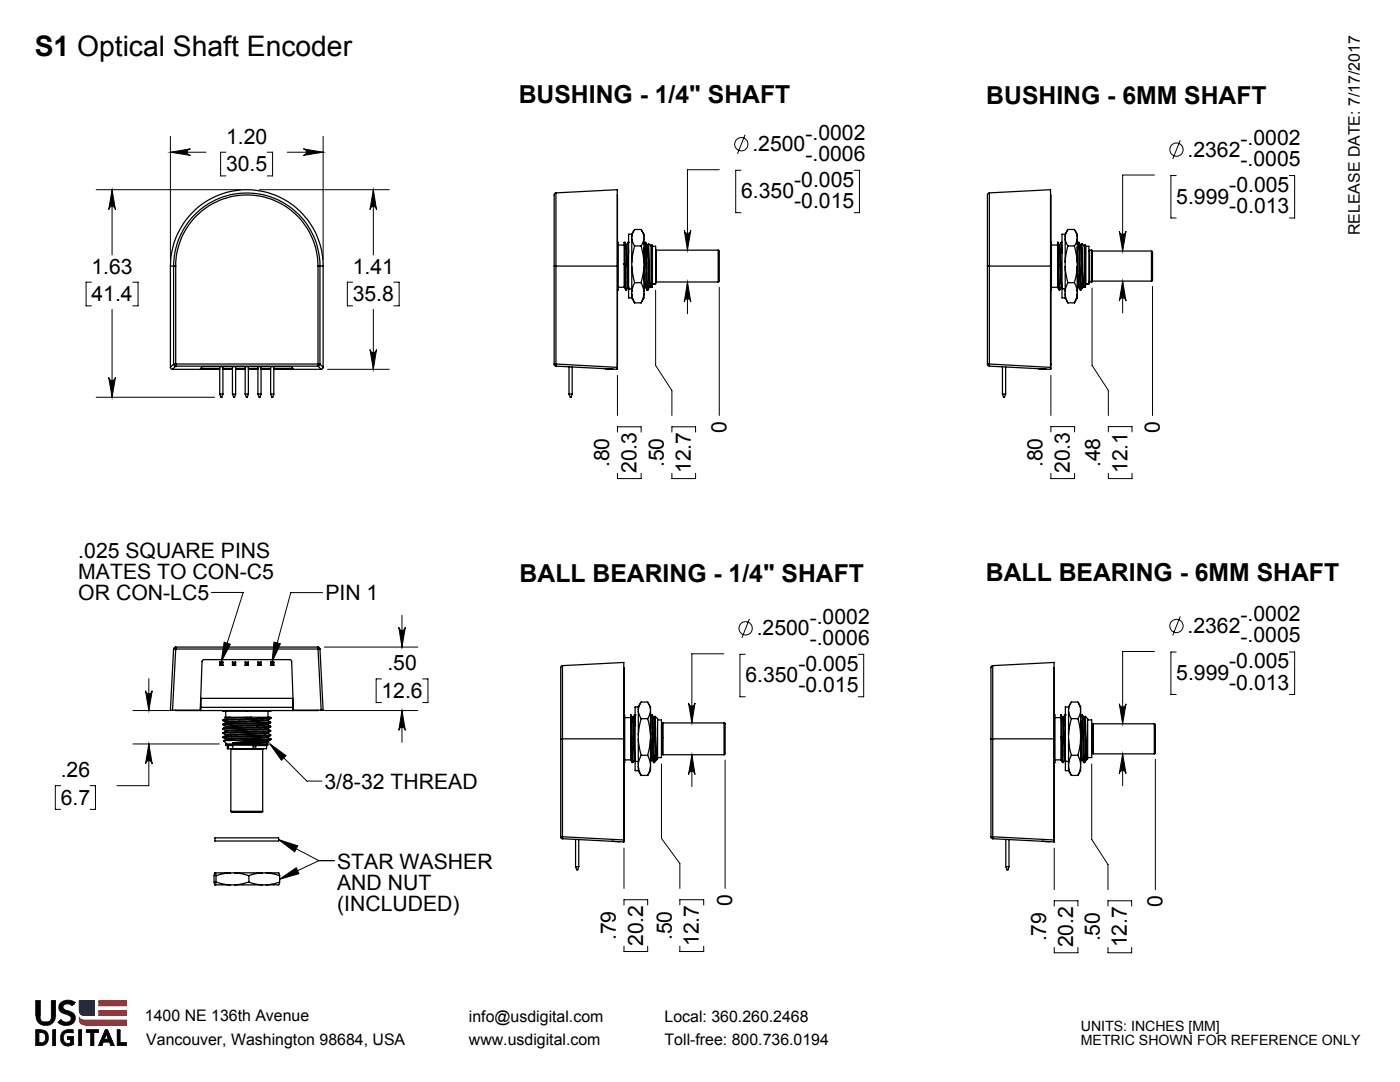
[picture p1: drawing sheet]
<svg xmlns="http://www.w3.org/2000/svg" width="279mm" height="216mm" viewBox="0 0 279 216" stroke-linecap="round" stroke-linejoin="round" font-family="sans-serif">
<g fill="none" stroke="#191924" stroke-width=".2">
<path d="M7.2 202.7a1.92 1.92 0 0 0 1.9 1.9 1.92 1.92 0 0 0 1.9-1.9v-3h-.7v3M7.2 202.7h.1M7.2 205.5a2.11 2.11 0 0 1 2.2 .6 1.6 1.6 0 0 1-1.2 2.5h-1zM7.7 206h.6a1.06 1.06 0 0 1 .9 .9 1.06 1.06 0 0 1-.7 1.2h-.8zM8.2 208.6h.1M8.3 206h.1M9.1 203.9h.1M10.3 202.7h.1M10.3 202.7a1.07 1.07 0 0 1-.4 1.1 1.07 1.07 0 0 1-1.2 .1l-.3-.1-.4-.5v-3.6h-.8v3M10.6 205.5h.5v3.1h-.5zM11.6 204l.1 .1M13.4 205.5a1.64 1.64 0 0 0-1.4 1.4 1.64 1.64 0 0 0 .9 1.7l.6 .1"/>
<path d="M13.4 205.5h.1M13.4 205.5h1.1v.6l-.4-.1a1.13 1.13 0 0 0-1.6 1 1.13 1.13 0 0 0 1.4 1.2l.2-.1M13.5 208.7h.1M13.6 201.7a1.47 1.47 0 0 1 1.4 1.7 1.47 1.47 0 0 1-1.8 1.2l-1-.2-.6-.4M13.6 201.7h.1M14.1 208.1h.1M14.1 208.1v-.7h-.6v-.5h1.1v1.5M14.3 200.6a.95 .95 0 0 0-1-.3 .95 .95 0 0 0-.7 .8l.3 .3 .7 .3M14.3 200.6h.1M14.6 208.4l-1.1 .3M14.6 208.4h.1M14.7 200.3h.1"/>
<path d="M15 200a2.17 2.17 0 0 0-3.2 .6 1.23 1.23 0 0 0 .9 1.6l.5 .2a.88 .88 0 0 1 .9 1.1 1.23 1.23 0 0 1-1.9 0l-.6 .5M15 200h.1M15 200l-.7 .6M15.8 205.5h.5v3.1h-.5zM17.3 205.5h2.3v.5h-.9v2.6h-.5v-2.6h-.9zM21 205.5h.4l1.4 3.1h-.6l-.3-.7h-1.3l-.3 .7h-.6zM21.2 206.3l.5 1.1h-.9zM23.4 205.5h.5v2.6h1.3v.5h-1.8z"/>
</g>
<path d="M19.8 199.7h5.4v1h-5.4zM15.8 203l.3 .3 .8 .3h8.3v.9h-8.1a1.17 1.17 0 0 1-1.3-1.5zM19.8 201.7h5.4v.9h-5.4z" fill="none" stroke="#c12026" stroke-width=".2"/>
<path d="M15.8 199.7h3v2.9h-2a.97 .97 0 0 1-1-1.1zM15.8 201.5h.1" fill="none" stroke="#222b66" stroke-width=".2"/>
<g fill="none" stroke="#808080" stroke-width=".2">
<path d="M13.6 199.6h.1M8 202.7h.1M8.1 208.1h.1M8.3 205.5h.1M9 206.4h.1M9.1 204.6h.1M9.1 203.9h.1M9.7 207v.1M11 202.7h.1M11.7 201h.1M12.1 207.1h.1M12.2 203.5h.1"/>
<path d="M12.6 200.9h.1M12.8 206.3h.1M13.2 202.4h.1M13.2 204.6h.1M13.2 204h.1M13.4 206h.1M13.4 200.3h.1M13.5 208.7h.1M13.6 201.7h.1M14.2 203.2h.1M14.3 200.6h.1M14.6 208.4h.1"/>
<path d="M15 203.1h.1"/>
</g>
<path d="M10.6 205.5v3.1h.5v-3.1zM12.2 200a1.36 1.36 0 0 0-.3 1.5 1.36 1.36 0 0 0 1.3 .9l.2 .1a.78 .78 0 0 1 .8 .9 .78 .78 0 0 1-1.1 .5l-.5-.1-.4-.3-.6 .5 .2 .2a2.04 2.04 0 0 0 3.2-.9 1.55 1.55 0 0 0-1.6-1.6l-.7-.4-.1-.6 .6-.4h.6l.6 .3 .6-.6-.6-.3a2.53 2.53 0 0 0-2.2 .3zM23.4 205.5v3.1h1.8v-.5h-1.3v-2.6zM21.2 206.3l.5 1.1h-.9zM21 205.5l-1.3 3.1h.6l.3-.7h1.3l.3 .7h.6l-1.4-3.1zM17.3 205.5v.5h.9v2.6h.5v-2.6h.9v-.5zM15.8 205.5v3.1h.5v-3.1zM7.7 206l1.1 .2 .3 .4v.6a.86 .86 0 0 1-1 .9h-.4zM7.2 205.5v3.1l1.8-.1 .5-.5 .1-.6v-.8l-.2-.6-.7-.4zM7.2 199.7v3a1.92 1.92 0 0 0 1.9 1.9 1.92 1.92 0 0 0 1.9-1.9v-3h-.7l-.1 3.7a1.39 1.39 0 0 1-1.9 .4l-.2-.3-.1-.6v-3.2zM12.6 205.8l-.5 .9v.9l.4 .7 .8 .4h.7l.6-.3v-1.5h-1.1v.5h.6v.7l-.2 .1-.9-.1-.4-.8 .1-.6 .2-.5 .5-.2 1.1 .1v-.6h-1.2z" fill-rule="evenodd" fill="#000"/>
<path d="M19.8 199.7v1h5.4v-1zM19.8 201.7v.9h5.4v-.9zM15.8 203l.1 .9 .3 .4 .5 .2h8.5v-.9h-8.4l-.7-.2z" fill-rule="evenodd" fill="#c12026"/>
<path d="M15.8 199.7h3v2.9h-2a.88 .88 0 0 1-1-1.1z" fill-rule="evenodd" fill="#222b66"/>
<g fill="none" stroke="#000" stroke-width=".2">
<path d="M19.2 37.9h28.8M22.4 37.9l.6 3.9a.67 .67 0 0 0-.6-.6 .67 .67 0 0 0-.7 .6zM22.4 37.9v13M34 30.4l4-.7a.65 .65 0 0 0-.6 .7 .65 .65 0 0 0 .6 .6zM34 30.4h7.1M34 27.2v24.6M45.1 30.4h-1.1v4.7h1.1M51.8 37.9h25.9M53.3 30.4h1.1v4.7h-1.1M57.3 30.4h7.2M60.5 29.7l4 .7-4 .6a.65 .65 0 0 0 .6-.6 .65 .65 0 0 0-.6-.7zM64.5 27.2v24.6"/>
<path d="M74.5 37.9l.6 3.9a.65 .65 0 0 0-.6-.6 .65 .65 0 0 0-.7 .6zM74.5 37.9v13M143.5 33.9h-6.3v16M147.9 34h-1.1v8.4h1.1M148.7 26.9l-1.5 3.8M170.5 34h1v8.4h-1M230.4 34.9h-6.4v15.2M234.7 35h-1v8.5h1M235.5 28l-1.5 3.7M257.3 35h1.1v8.5h-1.1M18.2 56.3h-1v4.7h1M26.5 56.3h1.1v4.7h-1.1"/>
<path d="M70.4 56.3h-1.1v4.7h1.1M78.6 56.3h1.1v4.7h-1.1M130.8 57.9v15l3.3 5v5M136.6 46a.65 .65 0 0 0 .6 .6 .65 .65 0 0 0 .7-.6l-.7 3.9zM137.2 56.3l.7 4a.65 .65 0 0 0-.7-.7 .65 .65 0 0 0-.6 .7zM137.2 56.3v6.3M143.5 57.3v25.6M217.9 57.5v15.4l3.3 5v5M223.4 46.1a.67 .67 0 0 0 .6 .7 .67 .67 0 0 0 .7-.7l-.7 4zM224 56.1l.7 4a.67 .67 0 0 0-.7-.7 .67 .67 0 0 0-.6 .7zM224 56.1v6.3M230 57.2v25.7"/>
<path d="M19.2 79.3h23.6M21.7 75.3a.67 .67 0 0 0 .7 .6 .67 .67 0 0 0 .6-.6l-.6 4zM22.4 61.7v17.6M65.4 73.7h12.3M73.8 69.7a.65 .65 0 0 0 .7 .6 .65 .65 0 0 0 .6-.6l-.6 4zM74.5 61.7v12M123.2 74.9v8M209.7 74.9v8M123.2 94.4v1.1h4.8v-1.1M123.2 86.2v-1h4.8v1M134.1 86.2v-1h4.7v1M134.1 94.4v1.1h4.7v-1.1"/>
<path d="M209.7 94.4v1.1h4.8v-1.1M209.7 86.2v-1.1h4.8v1.1M221.2 94.4v1.1h4.7v-1.1M221.2 86.2v-1.1h4.7v1.1M42.2 118.2h6.3l-4.4 13.9M64.4 118.3h-6.4l-3.7 13.8M29 137.8a.67 .67 0 0 0 .7 .6 .67 .67 0 0 0 .7-.6l-.7 4zM29.7 135.4v6.4M44.7 128.1l1.3 .5-1.9 3.5zM54.7 128.1l1.3 .3-1.7 3.7zM64.7 129.1h18.7M76.1 135.5h-1v4.7h1"/>
<path d="M79.6 125.2a.65 .65 0 0 0 .6 .6 .65 .65 0 0 0 .7-.6l-.7 3.9zM80.2 122.8v6.3M84.3 135.5h1.1v4.7h-1.1M144.4 130.5h-6.3v13.8M148.7 130.6h-1v8.4h1M149.6 123.5l-1.5 3.8M171.3 130.6h1.1v8.4h-1.1M230.4 130h-6.4v14.4M234.7 130.1h-1v8.5h1M235.5 123l-1.5 3.8M257.3 130.1h1.1v8.5h-1.1M12.1 156.8h-1.1v4.7h1.1"/>
<path d="M18 156.8h1.1v4.7h-1.1M26.5 141.8h7.3M26.5 148.4h17.3M29.7 148.4l.7 4a.67 .67 0 0 0-.7-.6 .67 .67 0 0 0-.7 .6zM29.7 148.4v8.4h-6.3M53.8 148.4l3.3 2.4-.9 .9zM53.8 148.4l7.4 7.5h3M64.7 141.8h18.7M80.2 141.8l.7 3.9a.65 .65 0 0 0-.7-.6 .65 .65 0 0 0-.6 .6zM80.2 141.8v6.3M132 152.4v14.9l3.7 5v5M137.4 140.3a.65 .65 0 0 0 .7 .6 .65 .65 0 0 0 .6-.6l-.6 4z"/>
<path d="M138.1 150.6l.6 4a.65 .65 0 0 0-.6-.7 .65 .65 0 0 0-.7 .7zM138.1 150.6v6.4M144.7 151.7v25.6M217.9 152.4v15.1l3.2 5v5M223.4 140.4a.67 .67 0 0 0 .6 .7 .67 .67 0 0 0 .7-.7l-.7 4zM224 150.4l.7 4a.67 .67 0 0 0-.7-.7 .67 .67 0 0 0-.6 .7zM224 150.4v6.4M230.6 151.5v26M55.6 167.5l3.8 1.3-.6 1.2zM55.6 167.5l8 4.2M55.8 175.4l3.3-2.3 .6 1.2zM63.6 171.7h3.1"/>
<path d="M63.6 171.7l-7.8 3.7M124.5 169.2v8.1M210.4 169.2v8.3M124.5 188.8v1.1h4.8v-1.1M124.5 180.6v-1.1h4.8v1.1M135.7 180.6v-1.1h4.7v1.1M135.7 188.8v1.1h4.7v-1.1M210.4 189.1v1h4.7v-1M210.4 180.8v-1.1h4.7v1.1M221.1 180.8v-1.1h4.7v1.1M221.1 189.1v1h4.7v-1"/>
<circle cx="147.9" cy="28.8" r="1.32"/>
<circle cx="234.8" cy="29.9" r="1.32"/>
<circle cx="148.8" cy="125.4" r="1.34"/>
<circle cx="234.8" cy="124.9" r="1.32"/>
</g>
<g fill="#000">
<path d="M137.2 56.3l.7 4a.65 .65 0 0 0-.7-.7 .65 .65 0 0 0-.6 .7zM136.6 46a.65 .65 0 0 0 .6 .6 .65 .65 0 0 0 .7-.6l-.7 3.9zM223.4 46.1a.67 .67 0 0 0 .6 .7 .67 .67 0 0 0 .7-.7l-.7 4zM224 56.1l.7 4a.67 .67 0 0 0-.7-.7 .67 .67 0 0 0-.6 .7zM137.4 140.3a.65 .65 0 0 0 .7 .6 .65 .65 0 0 0 .6-.6l-.6 4zM138.1 150.6l.6 4a.65 .65 0 0 0-.6-.7 .65 .65 0 0 0-.7 .7zM223.4 140.4a.67 .67 0 0 0 .6 .7 .67 .67 0 0 0 .7-.7l-.7 4zM224 150.4l.7 4a.67 .67 0 0 0-.7-.7 .67 .67 0 0 0-.6 .7zM34 30.4l4-.7a.65 .65 0 0 0-.6 .7 .65 .65 0 0 0 .6 .6zM60.5 29.7l4 .7-4 .6a.65 .65 0 0 0 .6-.6 .65 .65 0 0 0-.6-.7zM74.5 37.9l.6 3.9a.65 .65 0 0 0-.6-.6 .65 .65 0 0 0-.7 .6zM73.8 69.7a.65 .65 0 0 0 .7 .6 .65 .65 0 0 0 .6-.6l-.6 4zM22.4 37.9l.6 3.9a.67 .67 0 0 0-.6-.6 .67 .67 0 0 0-.7 .6zM21.7 75.3a.67 .67 0 0 0 .7 .6 .67 .67 0 0 0 .6-.6l-.6 4zM80.2 141.8l.7 3.9a.65 .65 0 0 0-.7-.6 .65 .65 0 0 0-.6 .6zM79.6 125.2a.65 .65 0 0 0 .6 .6 .65 .65 0 0 0 .7-.6l-.7 3.9zM29 137.8a.67 .67 0 0 0 .7 .6 .67 .67 0 0 0 .7-.6l-.7 4zM29.7 148.4l.7 4a.67 .67 0 0 0-.7-.6 .67 .67 0 0 0-.7 .6z"/>
<path d="M44.7 128.1l1.3 .5-1.9 3.5zM53.8 148.4l3.3 2.4-.9 .9zM54.7 128.1l1.3 .3-1.7 3.7zM55.6 167.5l3.8 1.3-.6 1.2zM55.8 175.4l3.3-2.3 .6 1.2z"/>
</g>
<g fill="none" stroke="#000" stroke-width=".25">
<path d="M110.9 38.5l-.2 .1a4.8 4.8 0 0 0-.1 2.4v12.1M110.9 38.5l12.3-.6v35.4M110.9 38.5v14.6M123.2 38.9v14.2M197.4 38.5l-.3 .3v14.3M197.4 38.5l12.3-.6v35.4M197.4 38.5v14.6M209.7 38.9v14.2M34 53.1a15.2 15.2 0 0 1 15.2-15.3 15.2 15.2 0 0 1 15.3 15.3M34 53.1h.6M34 53.1v20.2M34.6 53.1a14.6 14.6 0 0 1 14.6-14.6 14.6 14.6 0 0 1 14.7 14.6"/>
<path d="M34.6 53.1h.5M34.6 53.1v19.5M35.1 53.1a14.2 14.2 0 0 1 14.2-14.2 14.2 14.2 0 0 1 14.2 14.2M35.1 53.1v19.5M63.5 53.1h.4M63.5 53.1v19.5M63.9 53.1h.6M63.9 53.1v19.5M64.5 53.1v20.2M110.6 53.1h.3M110.6 53.1v19.5M110.9 53.1v19.5"/>
<path d="M110.9 53.1h12.3M123.2 48.3h.2v9.6h-.2M123.2 53.1v20.5M123.4 48.9h1.2M123.4 57.3h1.2M124.6 52.7v4.6M124.6 48.4v4.3M124.6 52.7h.1M124.6 57.3v.1M124.6 57.4h.1M124.6 57.4l.3 .5M124.6 48.4l.3 .5"/>
<path d="M124.6 48.4l.4 9.5M124.6 48.4h.1M124.7 53.1h.1M124.7 52.7h.1M124.7 52.7l.2 5.2M124.9 48.9h.1M124.9 48.9l.4 8.5M124.9 57.9h.1M125 48.9l.4 8.4M125.3 48.4l-.3 .5M125.3 57.4l.3 .2M125.3 57.4l-.3 .5"/>
<path d="M125.3 48.4l.1 2.2M125.3 48.4h.1M125.4 48.4h.1M125.4 57.6h.7M126.1 53.2l.5 3.2M126.1 53.2v5M126.1 47.7l.5 1.4M126.1 47.7v4.6M126.1 58.7l.5 1.7M126.1 47.2l.5-1.4h1.4l.5 1.4M126.1 58.7v.8l.5 .9M126.1 46.7v.5"/>
<path d="M126.1 46.7h-.7v12.7h.7M126.1 47.2v.5M126.1 52.3v.9M126.1 58.2v.5M126.5 46l-.4 .7M126.6 49.1l-.5 3.2M126.6 56.4l-.5 1.8M126.6 56.4h1.4M126.6 49.1h1.4M128 49.1l.5 3.2M128 56.4l.5 1.8M128.1 46l.4 .7v.5"/>
<path d="M128.5 53.3l.2 4.1h.2l.3 .5M128.5 53.2l-.5 3.2M128.5 53.2v5M128.5 47.7l-.5 1.4M128.5 47.7v4.6M128.5 58.7l-.5 1.7M128.5 58.7v.8l-.5 .9M128.5 49.4l.4 7.9M128.5 47.2v.5M128.5 52.3v.9M128.5 58.2v.5M128.7 48.4l-.2 .3"/>
<path d="M128.7 57.4l-.2 .3M128.7 48.4l.5 9.5M128.7 48.4h.2v.8l.3 7.1M128.9 48.4l.3 .5M129.2 57.9h.1M129.2 48.9h.1M129.2 56.3v1.6M129.2 48.9l.4 8.4M129.2 56.3l.2 1.3M129.3 48.9l.3 8.1M129.4 48.6l.2 8.4M129.4 48.6l-.1 .3"/>
<path d="M129.4 57.6l-.2 .3M129.4 48.6l.5 .5M129.6 57v.4l-.2 .2M129.9 48.9h.3v8.4h-.3zM129.9 57.1l-.2 .3M130.2 55.9h.1M130.2 50.3h.1M130.2 56.6v-7.5h.6v7.5M130.2 56.6h.6M130.8 56.2l.2 .1M131 49.9l-.2 .2M131 49.9v6.4"/>
<path d="M131 56.3h12.3M131 49.9h12.3M143.3 49.9l.2 .2v6l-.2 .2M143.3 49.9v6.4M197.1 53.1h.3M197.1 53.1v19.5M197.4 53.1h12.3M197.4 53.1v19.5M209.7 48.3h.1v9.6h-.1M209.7 53.1v20.5M209.8 48.9h1.3M209.8 57.3h1.3"/>
<path d="M211.1 57.4l.2 .5M211.1 48.4h.1M211.1 48.4l.1 .2a7.4 7.4 0 0 1 .3 3l.3 5.8M211.1 57.4h.1M211.1 52.7v4.6M211.1 48.4l.4 9.5M211.1 48.4v4.3M211.1 52.7h.1M211.1 57.3v.1M211.1 52.7l.2 4.8v.3l.2 .1M211.2 53.1h.1M211.3 48.9h.2l.1 .5 .3 7.9"/>
<path d="M211.8 57.4h.1M211.8 48.4l-.3 .5M211.8 57.4l-.3 .5M211.8 48.4l.1 2.2M211.8 48.4h.1M211.9 57.4l.2 .2M211.9 57.6h.7M212.6 53.2l.5 3.2M212.6 53.2v5M212.6 47.7l.5 1.4M212.6 47.7v4.6M212.6 58.7l.1 .7 .4 1"/>
<path d="M212.6 47.2l.2-.8 .3-.6h1.3l.5 1 .1 .4M212.6 58.7v.8l.5 .9M212.6 46.7v.5M212.6 46.7h-.7v12.7h.7M212.6 47.2v.5M212.6 52.3v.9M212.6 58.2v.5M213 46l-.4 .7M213.1 49.1l-.4 1.9-.1 1.3M213.1 56.4l-.5 1.8M213.1 56.4h1.3M213.1 49.1h1.3"/>
<path d="M214.4 49.1l.6 3.2M214.4 56.4l.3 .6 .3 1.2M214.6 46l.4 .7v.5M215 53.2l-.3 2-.3 1.2M215 53.2v5M215 47.7l-.2 .6-.4 .8M215 47.7v4.6M215 58.7l-.6 1.7M215 58.7v.8l-.6 .9M215 49.4l.3 7.9M215 53.3l.2 4.1M215 47.2v.5"/>
<path d="M215 52.3v.9M215 58.2v.5M215.2 48.4l-.2 .3M215.2 57.4h.1l.3 .5M215.2 57.4l-.2 .3M215.2 48.4l.4 9.5M215.2 48.4h.1M215.3 48.4l.3 .5M215.3 48.4l.4 7.9M215.6 48.9h.2M215.6 57.9h.1M215.6 48.9l.4 8.4"/>
<path d="M215.7 56.3v1.6M215.7 56.3l.2 1.3-.2 .3M215.8 48.9l.3 8.1M215.9 48.6l.2 8.4M215.9 48.6l-.1 .3M215.9 48.6l.5 .5M216.1 57.4l-.2 .2M216.1 57v.4M216.4 48.9h.2v8.4h-.2zM216.4 57.1l-.3 .3M216.6 55.9h.1M216.6 50.3h.1"/>
<path d="M216.7 56.6v-7.5h.6v7.5M216.7 56.6h.6M217.3 56.2l.2 .1M217.5 49.9l-.2 .2M217.5 49.9v6.4M217.5 56.3h.4M217.5 49.9h.4M217.9 49.9v6.4M217.9 56.1h11.9M217.9 50.1h11.9M229.8 50.1l.2 .1v5.8l-.2 .1M229.8 50.1v6"/>
<path d="M34 73.3l.2 .3 .2 .1M34.4 73.7h5.6l.3-.5h17.9l.4 .5h5.5M34.6 72.6h.5M34.6 72.6l.1 .3 .4 .2M34.6 72.6l-.6 .7M35.1 72.6v.5M35.1 72.6h28.4M35.1 73.1h28.4M35.1 73.1l-.7 .6M40.1 73.7h3.8M40.1 73.6v.1M40.1 73.4v.2"/>
<path d="M40.1 73.6h3.8M43.9 78.6h.6M43.9 78.6l.2 .7h.2l.2-.7M43.9 73.2v5.4M44.5 73.7h1.9M44.5 73.2v5.4M44.5 73.6h1.9M46.4 78.6h.6M46.4 78.6l.2 .7h.2l.2-.7M46.4 73.2v5.4M47 73.7h1.9M47 73.2v5.4"/>
<path d="M47 73.6h1.9M48.9 78.6h.7M48.9 78.6l.3 .7h.2l.2-.7M48.9 73.2v5.4M49.6 73.7h1.9M49.6 73.2v5.4M49.6 73.6h1.9M51.5 78.6h.6M51.5 78.6l.2 .7h.2l.2-.7M51.5 73.2v5.4M52.1 73.7h1.9M52.1 73.2v5.4"/>
<path d="M52.1 73.6h1.9M54 78.6h.6M54 78.6l.3 .7h.1l.2-.7M54 73.2v5.4M54.6 73.7h3.9M54.6 73.2v5.4M54.6 73.6h3.8M58.4 73.4v.2M58.4 73.6l.1 .1M58.5 73.6v.1M63.5 72.6v.5M63.5 72.6h.4"/>
<path d="M63.5 73.1l.6 .6M63.9 72.6l-.1 .3-.3 .2M63.9 72.6l.6 .7M64.5 73.3l-.1 .3-.3 .1M110.6 72.6h.3M110.6 72.6v.3l.3 .2M110.9 72.6v.5M110.9 73.1l12.3 .6v-.4M110.9 72.6l12.3 .7M113.6 78.6h.6M113.6 73.2v5.4M113.6 78.6l.2 .7h.2l.2-.7"/>
<path d="M114.2 73.2v5.4M120.8 73.6l1.5 .1M123.2 72.6h.1M126.6 60.4h1.4M197.1 72.6h.3M197.1 72.6v.3l.3 .2M197.4 72.6v.5M197.4 73.1l12.3 .6v-.4M197.4 72.6l12.3 .7M200.1 78.6h.6M200.1 78.6l.2 .7h.1l.3-.7M200.1 73.2v5.4"/>
<path d="M200.7 73.2v5.4M207.3 73.6l1.5 .1M209.7 72.6h.1M213.1 60.4h1.3M34.6 129.5l-.6 12.2h.4M34.6 129.5h.5M35.1 129.1v.4M35.1 129.1l-.3 .1-.2 .3M35.1 129.5l-.7 12.2M35.1 129.5h28.4M35.1 129.1h28.4M43.9 132.1v.7"/>
<path d="M43.9 132.1h.6M43.9 132.8h.6M43.9 132.1l.2 .2M44.1 132.3h.2M44.1 132.5h.2M44.1 132.5l-.2 .3M44.1 132.3v.2M44.3 132.5l.2 .3M44.3 132.3v.2M44.5 132.1v.7M44.5 132.1l-.2 .2M46.4 132.1v.7"/>
<path d="M46.4 132.1h.6M46.4 132.8h.6M46.4 132.1l.2 .2M46.6 132.3h.2M46.6 132.5h.2M46.6 132.5l-.2 .3M46.6 132.3v.2M46.8 132.5l.2 .3M46.8 132.3v.2M47 132.1v.7M47 132.1l-.2 .2M48.9 132.1v.7"/>
<path d="M48.9 132.1h.7M48.9 132.8h.7M48.9 132.1l.3 .2M49.2 132.3h.2M49.2 132.5h.2M49.2 132.5l-.3 .3M49.2 132.3v.2M49.4 132.5l.2 .3M49.4 132.3v.2M49.6 132.1v.7M49.6 132.1l-.2 .2M51.5 132.1v.7"/>
<path d="M51.5 132.1h.6M51.5 132.8h.6M51.5 132.1l.2 .2M51.7 132.3h.2M51.7 132.5h.2M51.7 132.5l-.2 .3M51.7 132.3v.2M51.9 132.5l.2 .3M51.9 132.3v.2M52.1 132.1v.7M52.1 132.1l-.2 .2M54 132.1v.7"/>
<path d="M54 132.1l.3 .2M54 132.1h.6M54 132.8h.6M54.3 132.3h.1M54.3 132.5l-.3 .3M54.3 132.3v.2M54.3 132.5h.1M54.4 132.5l.2 .3M54.4 132.3v.2M54.6 132.1v.7M54.6 132.1l-.2 .2M63.5 129.5h.4"/>
<path d="M63.5 129.1l.2 .1 .2 .3M63.5 129.1v.4M63.5 129.5l.6 12.2M63.9 129.5l.6 12.2h-.4M112.3 132.8l-.3 .1a5.3 5.3 0 0 0-.1 2.6v11.9M112.3 132.8l12.2-.6v35.4M112.3 132.8v14.6M124.5 133.2v14.2M198.1 132.8l-.2 .1a5.3 5.3 0 0 0-.1 2.6v11.9M198.1 132.8l12.3-.6v35.4M198.1 132.8v14.6M210.4 133.2v14.2"/>
<path d="M34.4 141.7h5.6l.3-9.8 .3-.3h17.3l.3 .3 .4 9.8h5.5M35.1 141.7h28.4M40 141.3h.1M40 141.1h18.5M40 141h.1M40 140.5h.1M40.1 141.8v-2.5h18.3v2.5M44.5 141.8v.1h9.5v-.1M44.5 147.2l.5 .3M44.5 146.3l.5 .3M44.5 145.5l.5 .3M44.5 144.6l.5 .3"/>
<path d="M44.5 143.8l.5 .3M44.5 144.5h.1M44.5 146.2h.1M44.5 145.5h.1M44.5 143.7v.1M44.5 144.5v.1M44.5 145.3v.2M44.5 146.2v.1M44.5 147v.2M44.6 147.8l.7 .6M45 147.6l-.4 .2M45 146.8l-.5 .2"/>
<path d="M45 145.9l-.5 .3M45 145.1l-.5 .2M45 144.2l-.5 .3M45 143.4l-.5 .3M45 147.5v.1M45 146.6v.2M45 145.8v.1M45 144.9v.2M45 144.1v.1M45 143.2v.2M45 148.4h8.4v.3h-8.4zM45 141.9v1.2"/>
<path d="M45.6 148.8h.9M45.6 149.4h.6M45.6 148.8h-.2v.6h.2M45.6 148.8v.6M45.9 143.1h-1.1l.2 .1M45.9 143.1l-.9 .1M45.9 143.1h4.3M46.1 149.5h6.3M46.1 149.5v12.4M46.2 149.4l-.1 .1M46.2 149.4h4.3M46.4 148.2h4.5"/>
<path d="M46.5 148.7v.7M48.7 147.7h4M48.7 147.7l-4.1 .1M48.7 147.7h.1M50.2 143.1h3.6M50.2 143.1l-5.2 .3M50.5 149.4h.2M50.7 148.8h.3M50.7 149.4h.3M50.7 148.8h-.2v.6M50.7 148.8v.6M51 148.8h2.2v.6h-2.2"/>
<path d="M51 148.8v.6M52 148.7v.1M52.3 149.4l.1 .1M52.4 149.5v12.4M52.7 147.7l-6.3 .5M53.5 148.1l-2.6 .1M53.5 146.3l-8.5 .5M53.5 144.6l-8.5 .5M53.5 147.9l-7.1 .3M53.5 147l-8.5 .5M53.5 146.2l-8.5 .4M53.5 145.3l-8.5 .5"/>
<path d="M53.5 144.5l-8.5 .4M53.5 143.7l-8.5 .4M53.5 141.9v1.2M53.5 143.8l.5 .3M53.5 145.5l.5 .3M53.5 147.2l.5 .3M53.5 147.2l-8.5 .4M53.5 145.5l-8.5 .4M53.5 143.8l-8.5 .4M53.5 148l.1 .1M53.6 148.1l-2.7 .1M53.6 148.1l-.3 .3"/>
<path d="M53.8 143.1l.2 .1M54 143.2h.1M54 143.2l-9.5 .5M54 145.9l-9.5 .4M54 144.2l-9.5 .4M54 147.6l-1.3 .1M54 143.2v.2M54 144.1v.1l-.5 .3v.1l.5 .3M54 145.8v.1l-.5 .3v.1l.5 .3M54 143.4l-.5 .3v.1M54 145.1l-.5 .2v.2M54 146.8l-.5 .2v.2"/>
<path d="M54 147.5l-.5 .4v.2M54 144.1l-9.5 .4M54 144.9l-9.5 .4M54 145.8l-9.5 .4M54 146.6l-9.5 .4M54 147.5h.1M54 147.5l-5.3 .2M54 146.8l-9.5 .4M54 145.1l-9.5 .4M54 143.4l-9.5 .4M54 144.9v.2M54 146.6v.2"/>
<path d="M58.4 140.5h.1M58.5 141h.1M58.5 141.3h.1M111.9 147.4h.4M111.9 147.4v19.6M112.3 147.4v19.6M112.3 147.4h12.2M124.5 142.6h.2v9.6h-.2M124.5 147.4v20.6M124.7 151.6h1.2M124.7 143.2h1.2M125.9 147v4.6"/>
<path d="M125.9 147h.1M125.9 151.6v.1M125.9 151.7l.3 .5M125.9 142.7l.3 .5M125.9 142.7l.4 9.5M125.9 142.7v4.3M126 147.4h.1M126 147h.1M126 147l.2 5.2M126.2 143.2h.1M126.2 143.2l.4 8.5M126.2 152.2h.1"/>
<path d="M126.3 143.2l.5 8.5M126.6 142.7l-.3 .5M126.6 151.7l-.3 .5M126.6 151.7h.2M126.6 142.7l.2 2.2M126.6 142.7h.2M126.8 151.7l.1 .2M126.8 141.1v12.7h.6M126.8 142.7h.1M126.8 141.1h.6M126.8 141.1h.1M126.8 151.9h.6"/>
<path d="M127.4 147.5l.6 3.2M127.4 147.5v5M127.4 142l.6 1.4M127.4 142v4.6M127.4 153l.6 1.7M127.4 141.5l.6-1.4h1.3l.5 1.4M127.4 153v.8M127.4 153.8l.6 .9M127.4 141.5v.5M127.4 146.6v.9M127.4 152.5v.5M127.8 140.3l-.4 .7v.5"/>
<path d="M128 143.4l-.6 3.2M128 150.7l-.6 1.8M128 150.7h1.3M128 143.4h1.3M128 154.7h1.3M129.3 143.4l.5 3.2M129.3 150.7l.5 1.8M129.4 140.3l.4 .7v.5M129.8 147.5l-.5 3.2M129.8 147.5v5M129.8 142l-.5 1.4M129.8 142v4.6"/>
<path d="M129.8 153l-.5 1.7M129.8 153v.8l-.5 .9M129.8 143.7l.4 8M129.8 147.6l.2 4.1M129.8 141.5v.5M129.8 146.6v.9M129.8 152.5v.5M130 142.7l-.2 .4M130 151.7l-.2 .3M130 151.7h.2M130 142.7l.5 9.5M130 142.7l.2 .1 .3 7.8"/>
<path d="M130.2 151.7l.3 .5M130.2 142.7l.3 .5M130.5 152.2h.1M130.5 143.2h.1M130.5 143.2l.4 8.5M130.5 150.6l.2 1.3-.2 .3M130.5 150.6v1.6M130.6 143.2l.4 8.1M130.7 142.9l-.1 .3M130.9 151.7l-.2 .2M130.9 151.7h.1M131 151.3l-.3-8.4 .5 .5v8l-.2 .3"/>
<path d="M131 151.3v.4M131.2 143.7h.8v7.5h-.8M132 149.4l.2 .2M132.2 145.2v4.4M132.2 145.2h.1M132.2 149.6h.1M132.2 145.2l-.2 .2M132.3 144.3v6.3M132.3 144.3l-.1 .1v6.1l.1 .1M132.3 144.3h12.2M132.3 150.6h12.2M144.5 144.3l.2 .1v6.1l-.2 .1"/>
<path d="M144.5 144.3v6.3M197.8 147.4h.3M197.8 147.4v19.6M198.1 147.4h12.3M198.1 147.4v19.6M210.4 142.6h.1v9.6h-.1M210.4 147.4v20.6M210.5 151.6h1.2M210.5 143.2h1.2M211.7 147v4.6M211.7 147h.1M211.7 151.6l.1 .1"/>
<path d="M211.8 151.7l.3 .5M211.8 142.7l.3 .5M211.8 142.7l.4 9.5M211.8 142.7l-.1 4.3M211.8 147.4h.1M211.8 147h.1M211.8 147l.3 5.2M212.1 143.2h.1M212.1 143.2l.4 8.5M212.1 152.2h.1M212.2 143.2l.4 8.5M212.5 142.7l-.3 .5"/>
<path d="M212.5 151.7l-.3 .5M212.5 151.7h.1M212.5 142.7l.1 2.2M212.5 142.7h.1M212.6 151.7l.2 .2M212.6 141.1v12.7h.7M212.6 142.7h.1M212.6 141.1h.7M212.6 151.9h.7M212.6 141.1h.1M213.3 147.5l.2 2 .3 1.2M213.3 147.5v5"/>
<path d="M213.3 142l.5 1.4M213.3 142v4.6M213.3 153l.5 1.7M213.3 141.5l.5-1.4h1.3l.3 .6 .3 .8M213.3 153v.8M213.3 153.8l.5 .9M213.3 141.5v.5M213.3 146.6v.9M213.3 152.5v.5M213.7 140.3l-.4 .7v.5M213.8 143.4l-.5 3.2M213.8 150.7l-.5 1.8"/>
<path d="M213.8 150.7h1.3M213.8 143.4h1.3M213.8 154.7h1.3M215.1 143.4l.4 1.9 .2 1.3M215.1 150.7l.6 1.8M215.2 140.3l.5 .7v.5M215.7 143.7l.2 6.5a2.39 2.39 0 0 0 .4 2M215.7 147.5l-.6 3.2M215.7 147.5v5M215.7 142l-.6 1.4M215.7 142v4.6M215.7 153l-.2 .7-.4 1"/>
<path d="M215.7 153v.8l-.6 .9M215.7 147.6l.2 4.1M215.7 141.5v.5M215.7 146.6v.9M215.7 152.5v.5M215.9 142.7l-.2 .4M215.9 151.7h.1M215.9 151.7l-.2 .3M215.9 142.7l.4 9.5M215.9 142.7h.1M216 142.7a3.2 3.2 0 0 1 .4 2.3l.3 6.7M216 142.7l.3 7.9"/>
<path d="M216.3 143.2h.2M216.3 152.2h.1M216.3 150.6l.3 1.3-.3 .3M216.3 150.6v1.6M216.5 143.2l.3 8.1M216.6 142.9l-.1 .3M216.7 151.7h.1M216.7 151.7l-.1 .2M216.8 151.3l-.2-8.4 .5 .5v8l-.3 .3M216.8 151.3v.4M217.1 143.7h.8v7.5h-.8M217.9 149.4l.1 .2"/>
<path d="M218 145.2v4.4M218 145.2h.1M218 149.6h.1M218 145.2l-.1 .2M218.2 144.4v6M218.2 144.4l-.1 .1v5.8l.1 .1M218.2 144.4h12.2M218.2 150.4h12.2M230.4 144.4l.2 .2v5.6l-.2 .2M230.4 144.4v6M42.9 167.2h12.7v.6h-12.7zM42.9 174.2l.2 .5"/>
<path d="M42.9 174.2h3.1M42.9 176.6h3.1M42.9 174.2l-.2 .5v1.3l.2 .6M43.1 176l1.6 .4 1.3 .2M43.1 176l-.2 .6M43.1 174.7v1.3M46 174.2l-1.3 .1-1.6 .4M46 174.2h.8M46 176.6h.8M46.1 161.9l.2 .2h5.9l.2-.2M46.1 161.9h6.3M46.8 176.6h5.6"/>
<path d="M46.8 174.2h.9l2 .5M46.8 174.2h5.6M49.7 176l1.6 .5 1.1 .1M49.7 176l-2 .5-.9 .1M49.7 174.7v1.3M52.4 174.2l-1.1 .1-1.6 .4M52.4 174.2h.7M52.4 176.6h.7M53.1 174.2l1.7 .2 1 .3M53.1 174.2h2.5l.2 .5M55.8 176l-1 .3-1.7 .3M55.8 176l-.2 .6h-2.5"/>
<path d="M55.8 174.7v1.3M111.9 167h.4M111.9 167v.2l.4 .2M112.3 167v.4M112.3 167.4l12.2 .6v-.4M112.3 167l12.2 .6M114.9 172.9h.6M114.9 167.5v5.4M114.9 172.9l.2 .7h.2l.2-.7M115.5 167.5v5.4M122.1 167.9h.1M122.1 167.9l1.5 .1"/>
<path d="M124.5 166.9h.1M197.8 167h.3M197.8 167v.2l.3 .2M198.1 167v.4M198.1 167.4l12.3 .6v-.4M198.1 167l12.3 .6M200.7 167.5v5.4M200.7 172.9h.7M200.7 172.9l.3 .7h.2l.2-.7M201.4 167.5v5.4M208 167.9h.1M208 167.9l1.5 .1"/>
<path d="M210.4 166.9h.1"/>
</g>
<text font-size="5.6" x="6.9" y="11.1">S1 Optical Shaft Encoder</text>
<g font-size="4.9">
<text x="103.5" y="20.6">BUSHING - 1/4&quot; SHAFT</text>
<text x="196.8" y="20.7">BUSHING - 6MM SHAFT</text>
<text x="103.7" y="116.2">BALL BEARING - 1/4&quot; SHAFT</text>
<text x="196.7" y="115.9">BALL BEARING - 6MM SHAFT</text>
</g>
<g font-size="4.2">
<text x="45.1" y="28.7">1.20</text>
<text x="160.7" y="28.1">-.0002</text>
<text x="247.6" y="29.1">-.0002</text>
<text x="45.1" y="34.1">30.5</text>
<text x="150.2" y="30.2">.2500</text>
<text x="160.7" y="32.3">-.0006</text>
<text x="237" y="31.3">.2362</text>
<text x="247.6" y="33.4">-.0005</text>
<text x="147.9" y="39.6">6.350</text>
<text x="158.5" y="37.2">-0.005</text>
<text x="158.5" y="41.5">-0.015</text>
<text x="234.7" y="40.6">5.999</text>
<text x="245.3" y="38.3">-0.005</text>
<text x="245.3" y="42.5">-0.013</text>
<text x="18.3" y="54.6">1.63</text>
<text x="70.4" y="54.6">1.41</text>
<text x="18.3" y="60.1">41.4</text>
<text x="70.4" y="60.1">35.8</text>
<text x="145" y="86.4" transform="rotate(-90 145 86.4)">0</text>
<text x="231.5" y="86.4" transform="rotate(-90 231.5 86.4)">0</text>
<text x="121.6" y="93.2" transform="rotate(-90 121.6 93.2)">.80</text>
<text x="127" y="94.4" transform="rotate(-90 127 94.4)">20.3</text>
<text x="132.5" y="93.2" transform="rotate(-90 132.5 93.2)">.50</text>
<text x="137.9" y="94.4" transform="rotate(-90 137.9 94.4)">12.7</text>
<text x="208.1" y="93.2" transform="rotate(-90 208.1 93.2)">.80</text>
<text x="213.5" y="94.4" transform="rotate(-90 213.5 94.4)">20.3</text>
<text x="219.6" y="93.2" transform="rotate(-90 219.6 93.2)">.48</text>
<text x="225" y="94.4" transform="rotate(-90 225 94.4)">12.1</text>
<text x="15.6" y="111.3">.025 SQUARE PINS</text>
<text x="15.6" y="115.6">MATES TO CON-C5</text>
<text x="15.6" y="119.8">OR CON-LC5</text>
<text x="64.9" y="119.8">PIN 1</text>
<text x="161.6" y="124.7">-.0002</text>
<text x="247.6" y="124.2">-.0002</text>
<text x="151" y="126.8">.2500</text>
<text x="161.6" y="128.9">-.0006</text>
<text x="237" y="126.3">.2362</text>
<text x="247.6" y="128.4">-.0005</text>
<text x="77.3" y="133.8">.50</text>
<text x="148.8" y="136.2">6.350</text>
<text x="159.3" y="133.8">-0.005</text>
<text x="234.7" y="135.7">5.999</text>
<text x="245.3" y="133.4">-0.005</text>
<text x="245.3" y="137.6">-0.013</text>
<text x="76.1" y="139.2">12.6</text>
<text x="159.3" y="138.1">-0.015</text>
<text x="12.1" y="155.1">.26</text>
<text x="12.1" y="160.5">6.7</text>
<text x="64.8" y="157.5">3/8-32 THREAD</text>
<text x="67.3" y="173.3">STAR WASHER</text>
<text x="67.3" y="177.5">AND NUT</text>
<text x="67.3" y="181.8">(INCLUDED)</text>
<text x="146.1" y="180.8" transform="rotate(-90 146.1 180.8)">0</text>
<text x="232" y="181" transform="rotate(-90 232 181)">0</text>
<text x="122.9" y="187.6" transform="rotate(-90 122.9 187.6)">.79</text>
<text x="128.3" y="188.8" transform="rotate(-90 128.3 188.8)">20.2</text>
<text x="134.1" y="187.6" transform="rotate(-90 134.1 187.6)">.50</text>
<text x="139.5" y="188.8" transform="rotate(-90 139.5 188.8)">12.7</text>
<text x="208.8" y="187.8" transform="rotate(-90 208.8 187.8)">.79</text>
<text x="214.2" y="189" transform="rotate(-90 214.2 189)">20.2</text>
<text x="219.5" y="187.8" transform="rotate(-90 219.5 187.8)">.50</text>
<text x="224.9" y="189" transform="rotate(-90 224.9 189)">12.7</text>
</g>
<g font-size="3.2">
<text x="271.4" y="46.9" transform="rotate(-90 271.4 46.9)">RELEASE DATE: 7/17/2017</text>
<text x="28.9" y="203.8">1400 NE 136th Avenue</text>
<text x="93.6" y="203.9">info@usdigital.com</text>
<text x="132.6" y="203.9">Local: 360.260.2468</text>
<text x="29.2" y="208.5">Vancouver, Washington 98684, USA</text>
<text x="93.6" y="208.5">www.usdigital.com</text>
<text x="132.6" y="208.4">Toll-free: 800.736.0194</text>
</g>
<g font-size="2.8">
<text x="215.7" y="205.7">UNITS: INCHES [MM]</text>
<text x="215.7" y="208.5">METRIC SHOWN FOR REFERENCE ONLY</text>
</g>
</svg>
